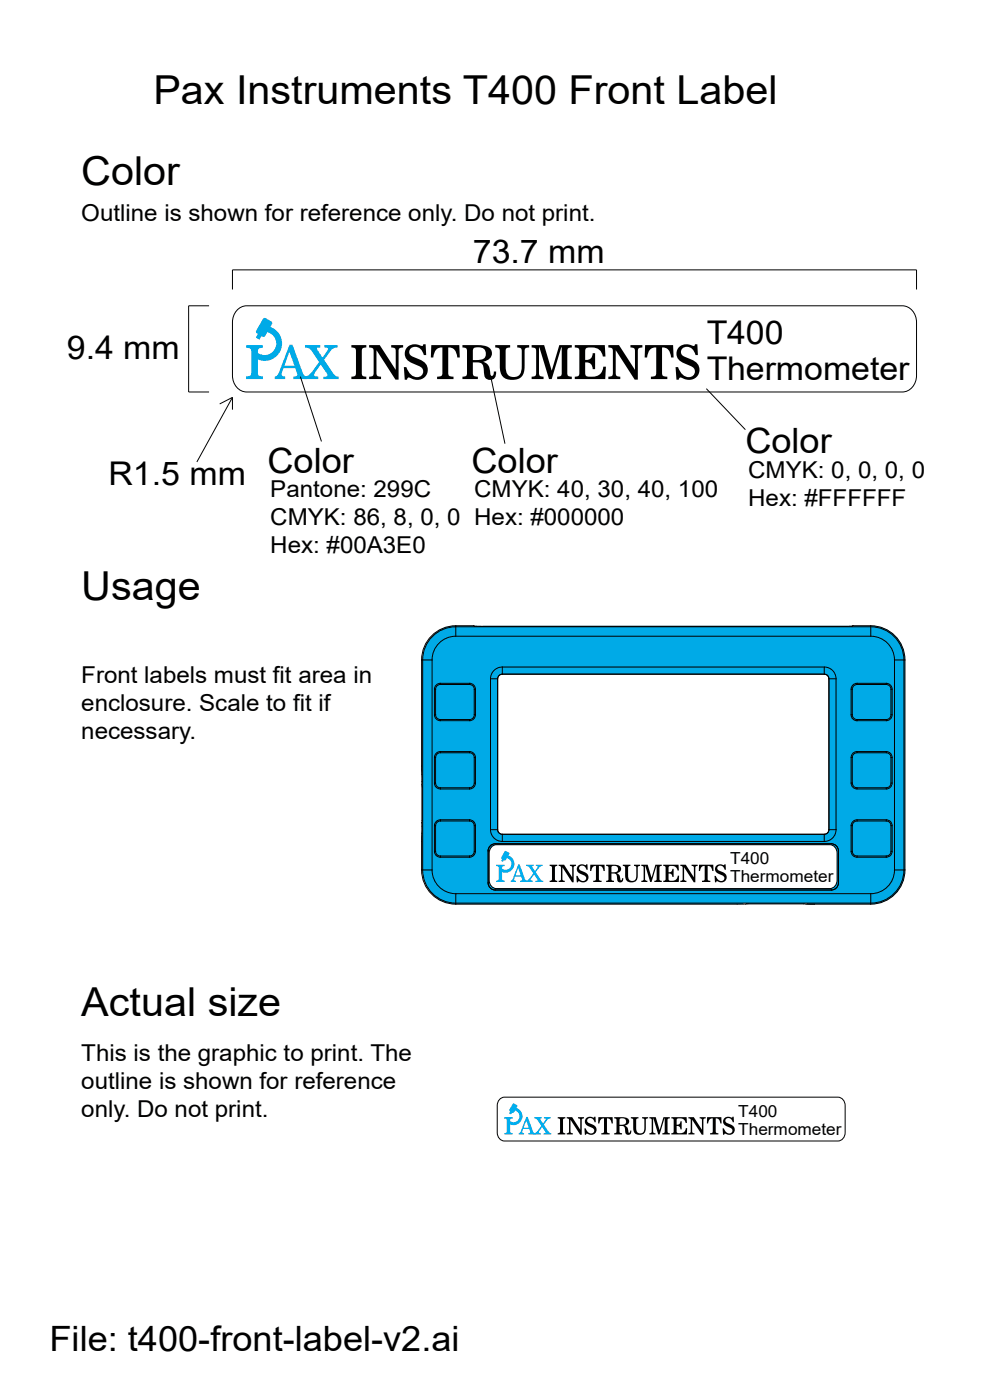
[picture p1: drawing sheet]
<svg xmlns="http://www.w3.org/2000/svg" width="210mm" height="297mm" viewBox="0 0 210 297" stroke-linecap="round" stroke-linejoin="round" font-family="sans-serif">
<!-- layer: svg4583 -->
<path d="M50.2 65.9a2.8 2.8 0 0 1 2.1-1h139.1a3.3 3.3 0 0 1 3 3.5v11.2a3.3 3.3 0 0 1-3 3.6h-139.1a3.3 3.3 0 0 1-3-3.6v-11.2a3.8 3.8 0 0 1 .9-2.5z" fill="none" stroke="#000" stroke-width=".21"/>
<g fill="#00aae7">
<path d="M64.7 73.2h3.2v.5l-.7 .2 1.2 1.9 1.2-1.8-.2-.2-.6-.1v-.5h2.8v.5a1.63 1.63 0 0 0-1.4 .7l-1.5 1.9 2 3a1.21 1.21 0 0 0 1.1 .6v.5h-3.2v-.5h.7l.2-.4-1.5-2.2-1.3 1.9a.38 .38 0 0 0 .1 .6l.7 .1v.5h-3v-.5a2.38 2.38 0 0 0 1.9-1.3l1.3-1.8-1.8-2.5a1.49 1.49 0 0 0-1.2-.6z"/>
<path d="M61.4 73.1h.6l2.2 6a1.05 1.05 0 0 0 .9 .8v.5h-2.9v-.5l.7-.1 .2-.3-.5-1.4h-2.5l-.4 1.3a.67 .67 0 0 0 .8 .5v.5h-2.2v-.5a1.24 1.24 0 0 0 .9-1zM61.4 74.6l-1.1 3h2.2z"/>
</g>
<g fill="#000">
<path d="M74.5 73.2h3.2v.5l-.8 .2-.2 .6 .1 5 .1 .2 .8 .2v.5h-3.2v-.5l.8-.2 .2-.6v-5l-.2-.2-.8-.2zM78.3 73.2h2.3l3.3 5.3v-4.4l-.1-.2-.8-.2v-.5h2.5v.5l-.8 .2-.1 .2-.1 6.4h-.6l-4-6.2v5.2l.1 .2 .8 .2v.5h-2.5v-.5l.8-.2 .2-.6-.1-5-.1-.2-.8-.2zM86.4 73.6a2.85 2.85 0 0 1 3.2-.2l.2-.4h.5l.1 2.3h-.5a1.77 1.77 0 0 0-1-1.5 1.77 1.77 0 0 0-1.9 .2 1.05 1.05 0 0 0 .6 1.7 4.7 4.7 0 0 1 2.9 1.8 2.33 2.33 0 0 1-.8 2.7 2.33 2.33 0 0 1-2.8-.1h-.4l-.2 .5h-.4l-.2-2.7h.5a2.49 2.49 0 0 0 2.7 2.1 1.2 1.2 0 0 0 .9-1.3 1.2 1.2 0 0 0-1-1.1 4.6 4.6 0 0 1-2.8-1.7 2.05 2.05 0 0 1 .4-2.3zM91.5 73.2h5.9l.1 2.6h-.5a1.86 1.86 0 0 0-1.9-2.1v5.4a.62 .62 0 0 0 .6 .8h.5v.5h-3.5v-.5a.88 .88 0 0 0 1.1-.5v-5.7a1.87 1.87 0 0 0-1.9 2.1h-.5zM105.1 73.2h3.1v.5l-.8 .2-.1 .2v3.6a2 2 0 0 0 1.1 2.2 1.62 1.62 0 0 0 2.2-1.5v-4.3l-.1-.2-.8-.2v-.5h2.5v.5l-.7 .2-.2 .2v3.6a2.51 2.51 0 0 1-3.4 2.8 2.36 2.36 0 0 1-1.9-2.8v-3.6l-.2-.2-.7-.2zM112.8 73.2h2.6l1.6 5.4 1.6-5.4h2.7v.5l-.8 .2-.2 .6 .1 5 .1 .2 .8 .2v.5h-3.1v-.5l.8-.2 .1-.2 .1-5.8-2.2 6.7h-.5l-2.2-6.7 .1 5.8 .1 .2 .8 .2v.5h-2.5v-.5l.8-.2 .1-.6v-5l-.1-.2-.8-.2zM121.9 73.2h6.4l.1 2.4h-.5a2.23 2.23 0 0 0-2.8-1.9l-.5 .1-.4 .4-.1 2.2a1.31 1.31 0 0 0 1.6-1.5h.5v3.4h-.5a1.32 1.32 0 0 0-1.6-1.4l.1 2.6a1.18 1.18 0 0 0 1.4 .4 2.13 2.13 0 0 0 2.4-2.1h.5l-.1 2.6h-6.5v-.5l.8-.2 .2-.6v-5l-.2-.2-.8-.2zM129 73.2h2.3l3.4 5.3v-4.4l-.2-.2-.8-.2v-.5h2.6v.5l-.8 .2-.2 .2v6.4h-.7l-4-6.2v5.2l.2 .2 .8 .2v.5h-2.6v-.5l.8-.2 .2-.6v-5l-.2-.2-.8-.2zM136.8 73.2h6l.1 2.6h-.5a1.86 1.86 0 0 0-2-2.1v5.4a.62 .62 0 0 0 .7 .8h.5v.5h-3.5v-.5a.88 .88 0 0 0 1.1-.5v-5.7a1.87 1.87 0 0 0-1.9 2.1h-.6zM144.1 73.6a2.85 2.85 0 0 1 3.1-.2l.2-.4h.5l.1 2.3h-.5a1.77 1.77 0 0 0-1-1.5 1.77 1.77 0 0 0-1.8 .2 1.05 1.05 0 0 0 .6 1.7 4.7 4.7 0 0 1 2.9 1.8 2.33 2.33 0 0 1-.9 2.7 2.33 2.33 0 0 1-2.8-.1h-.3l-.2 .5h-.5l-.2-2.7h.5a2.49 2.49 0 0 0 2.7 2.1 1.2 1.2 0 0 0 .9-1.3 1.2 1.2 0 0 0-1-1.1 4.6 4.6 0 0 1-2.7-1.7 2.05 2.05 0 0 1 .4-2.3z"/>
<path d="M98.1 73.2a12.4 12.4 0 0 1 5.2 .3 1.59 1.59 0 0 1 1 1.7 1.59 1.59 0 0 1-1.2 1.4l-.6 .2a2.67 2.67 0 0 1 1.6 2.8l.2 .2a.72 .72 0 0 0 .4-1h.5a1.34 1.34 0 0 1-1.1 1.8 1.34 1.34 0 0 1-1.4-1.5l-.1-.5a1.35 1.35 0 0 0-1.4-1.7h-.9v2.2l.2 .6 .9 .2v.5h-3.3v-.5l.8-.2 .2-.6-.1-5-.1-.2-.8-.2zM100.4 73.9l-.1 2.5h.7a1.91 1.91 0 0 0 2-.9 1.38 1.38 0 0 0-1.6-1.8z"/>
</g>
<path d="M55.8 67.6l.5-.1 1.4 .8v.4l-.4 .7a3.7 3.7 0 0 1 2.3 4.8 3.7 3.7 0 0 1-4.9 2.1v2.6a.67 .67 0 0 0 .6 .9l.5 .1v.5h-3.6v-.5l.5-.1a.67 .67 0 0 0 .6-.9v-4.2a.67 .67 0 0 0-.6-.9h-.5v-.6h3.6v.6h-.5a.69 .69 0 0 0-.6 .7 .69 .69 0 0 0 .7 .7 2.46 2.46 0 0 0 3.1-1.7 2.46 2.46 0 0 0-1.8-3l-.5 .8a.48 .48 0 0 1-.7 0l-.5 .8-.7-.5 .4-.7a.49 .49 0 0 1-.4-.7z" fill="#00aae7"/>
<path d="M44.3 64.9h-4.3v18.3h4.3M194.4 61.4v-4.1h-145.1v4.1" fill="none" stroke="#000" stroke-width=".21"/>
<path d="M49.3 84.3l-7.5 13.7z" fill="#fff" stroke="#000" stroke-width=".21"/>
<path d="M63.7 79.9l4.5 13.8M104.1 79.7l3 14.4M46.6 85.7l2.7-1.4v2.6M149.8 82.5l8.3 8.7" fill="none" stroke="#000" stroke-width=".21"/>
<path d="M91.4 135.2a7.1 7.1 0 0 1 5.4-2.4h88.1a7.1 7.1 0 0 1 7.1 7.1v44.8a7.1 7.1 0 0 1-7.1 7.1h-88.1a7.1 7.1 0 0 1-7.1-7.1v-44.8a7.1 7.1 0 0 1 1.7-4.7z" fill="#00aae7"/>
<g fill="#fff">
<path d="M106 143.2l.7-.2h68a1.1 1.1 0 0 1 1.1 1.1v31.8a1.1 1.1 0 0 1-1.1 1.1h-68a1.1 1.1 0 0 1-1.1-1.1v-31.8v-.3z"/>
<path d="M104.2 179.7l.7-.4 .4-.1h70.7a1.68 1.68 0 0 1 1.6 1.8v5.7a1.67 1.67 0 0 1-1.6 1.8h-70.7a1.67 1.67 0 0 1-1.5-1.8v-5.7v-.5z"/>
</g>
<path d="M104.2 179.7l.7-.4 .4-.1h70.7a1.68 1.68 0 0 1 1.6 1.8v5.7a1.67 1.67 0 0 1-1.6 1.8h-70.7a1.67 1.67 0 0 1-1.5-1.8v-5.7v-.5z" fill="none" stroke="#000" stroke-width=".21"/>
<g fill="#00aeef">
<path d="M111.6 183.4h1.6v.3l-.3 .1 .6 1 .6-.9-.4-.2v-.3h1.4v.3l-.5 .2-1 1.1 1.1 1.6 .5 .3v.2h-1.6v-.2l.4-.2-.7-1.2-.7 1.2 .4 .2v.2h-1.5v-.2l.6-.3 1-1.3-1-1.4-.5-.2z"/>
<path d="M109.9 183.4h.3l1.1 3 .5 .5v.2h-1.5v-.2l.5-.3-.3-.7h-1.2l-.2 .7 .4 .3v.2h-1.2v-.2l.5-.5zM109.9 184.2l-.5 1.5h1.1z"/>
</g>
<g fill="#000">
<path d="M116.6 183.4h1.6v.3l-.5 .2v.2v2.6l.5 .2v.2h-1.6v-.2l.5-.2v-.3v-2.5l-.5-.2zM118.5 183.4h1.2l1.7 2.7-.1-2.2-.4-.2v-.3h1.3v.3l-.5 .2v3.3h-.4l-2-3.2v2.7l.5 .2v.2h-1.3v-.2l.5-.2v-.3v-2.5l-.5-.2zM122.5 183.8a1.61 1.61 0 0 1 1.8-.3v-.1h.3l.1 1.1h-.3a.81 .81 0 0 0-.6-.9 .81 .81 0 0 0-1 .6l.5 .5a1.75 1.75 0 0 1 1.5 1.4 1.28 1.28 0 0 1-2 .8l-.2 .3h-.2l-.1-1.4h.2a1.02 1.02 0 0 0 .7 1 1.02 1.02 0 0 0 1.1-.3 .61 .61 0 0 0-.5-.8 1.69 1.69 0 0 1-1.4-1.3zM125.2 183.4h3l.1 1.4h-.3a.98 .98 0 0 0-1-1.1l.1 3 .5 .2v.2h-1.8v-.2l.6-.2v-3a.93 .93 0 0 0-1 1.1h-.2zM132.1 183.4h1.6v.3l-.4 .2-.1 .2a3.1 3.1 0 0 0 .3 2.6 .91 .91 0 0 0 1.1 0 .91 .91 0 0 0 .4-1l-.1-1.8-.4-.2v-.3h1.3v.3l-.5 .2v1.8a1.34 1.34 0 0 1-1.4 1.5 1.34 1.34 0 0 1-1.3-1.5v-1.8l-.5-.2zM136 183.4h1.4l.8 2.8 .8-2.8h1.4v.3l-.5 .2v.2v2.6l.5 .2v.2h-1.6v-.2l.5-.2v-3l-1.1 3.4h-.3l-1.1-3.4 .1 3 .4 .2v.2h-1.3v-.2l.5-.2v-.3v-2.5l-.5-.2zM140.7 183.4h3.2l.1 1.3h-.3a1.22 1.22 0 0 0-1.9-.8v1.1h.1a.65 .65 0 0 0 .7-.7h.3v1.7h-.3a.67 .67 0 0 0-.8-.7v1.4a1.24 1.24 0 0 0 2-.9h.3l-.1 1.3h-3.3v-.2l.5-.2v-.3v-2.5l-.5-.2zM144.3 183.4h1.2l1.7 2.7v-2.2l-.5-.2v-.3h1.3v.3l-.5 .2v.2v3.1h-.3l-2.1-3.2v2.7l.5 .2v.2h-1.3v-.2l.5-.2v-.3v-2.5l-.5-.2zM148.3 183.4h3l.1 1.4h-.3a.98 .98 0 0 0-1-1.1v3l.6 .2v.2h-1.8v-.2l.5-.2 .1-3a.93 .93 0 0 0-1 1.1h-.3zM151.9 183.8a1.61 1.61 0 0 1 1.7-.3l.1-.1h.2l.1 1.1h-.3a.81 .81 0 0 0-.6-.9 .81 .81 0 0 0-1 .6l.5 .5a1.75 1.75 0 0 1 1.5 1.4 1.28 1.28 0 0 1-2 .8l-.2 .3h-.2l-.1-1.4h.2a1.02 1.02 0 0 0 .7 1 1.02 1.02 0 0 0 1.1-.3 .61 .61 0 0 0-.4-.8 1.69 1.69 0 0 1-1.5-1.3z"/>
<path d="M128.6 183.4a4.4 4.4 0 0 1 2.9 .4 .89 .89 0 0 1 .2 .9 .89 .89 0 0 1-.9 .5 1.43 1.43 0 0 1 .8 1.5h.3l.1-.4h.2v.4a.7 .7 0 0 1-.9 .4 .7 .7 0 0 1-.4-.9l-.1-.4a.82 .82 0 0 0-1.1-.5v1.4l.5 .2v.2h-1.6v-.2l.4-.2 .1-.3-.1-2.5-.4-.2zM129.7 183.8v1.3a1.1 1.1 0 0 0 1.4-.7 .82 .82 0 0 0-1.4-.6z"/>
</g>
<path d="M107.1 180.6l.2-.1 .7 .4v.3l-.1 .3a1.88 1.88 0 0 1 1.1 2.4 1.88 1.88 0 0 1-2.5 1.1v1.6l.5 .2v.3h-1.8v-.3l.6-.2v-.3v-2.4l-.6-.2v-.3h1.8v.3l-.5 .2v.3a1.23 1.23 0 0 0 1.9-.4 1.23 1.23 0 0 0-.9-1.8l-.2 .5h-.4l-.2 .4-.4-.3 .2-.4-.2-.3z" fill="#00aeef"/>
<g fill="none" stroke="#000" stroke-width=".21">
<path d="M91.4 135.4a7 7 0 0 1 5.3-2.4h88a7 7 0 0 1 7 7v44.6a7 7 0 0 1-7 7h-88a7 7 0 0 1-7-7v-44.6a7 7 0 0 1 1.7-4.6zM96.7 135h88M96.7 135a5 5 0 0 0-5 5M96.7 132.8a7.3 7.3 0 0 0-7.3 7.2M96.7 132.8v2.2M96.7 132.8h3.7M100.4 132.8h.2M180.9 132.8l-2.1 .1h-76.2l-2.2-.1M180.9 132.8h-.2M180.9 132.8h3.8M184.7 132.8a7.3 7.3 0 0 1 7.3 7.2M184.7 132.8v2.2"/>
<path d="M184.7 135a5 5 0 0 1 5 5M89.4 140l.1 26.5M89.4 140h2.3M91.7 140v44.6M92.1 151.6a1.25 1.25 0 0 0 1.3 1.3M92.1 146.2v5.4M92.1 146.2h.3M92.1 151.6h.3M92.4 151.6a1 1 0 0 0 1 1M92.4 146.2v5.4M93.4 159.4a1.25 1.25 0 0 0-1.3 1.3M93.4 145a1.25 1.25 0 0 0-1.3 1.2"/>
<path d="M93.4 145.2a1 1 0 0 0-1 1M93.4 159.7a1 1 0 0 0-1 1M93.4 159.4h6.2M93.4 145h6.2M93.4 152.6h6.2M93.4 145v.2M93.4 152.6v.3M93.4 159.4v.3M93.4 159.7h6.2M93.4 152.9h6.2M93.4 145.2h6.2M99.6 145v.2"/>
<path d="M99.6 152.6v.3M99.6 159.4v.3M99.6 159.4a1.25 1.25 0 0 1 1.3 1.3M99.6 145a1.25 1.25 0 0 1 1.3 1.2M99.6 145.2a1 1 0 0 1 1 1M99.6 159.7a1 1 0 0 1 1 1M100.6 151.6a1 1 0 0 1-1 1M100.6 146.2h.3M100.6 151.6h.3M100.6 146.2v5.4M100.9 146.2v5.4M100.9 151.6a1.25 1.25 0 0 1-1.3 1.3"/>
<path d="M104 144v32M104 144h1.6M105.6 144v32M106.5 141.5a2.5 2.5 0 0 0-2.5 2.5M106.5 143a.97 .97 0 0 0-.9 1M106.5 141.5h68.3M106.5 141.5v1.5M106.5 143h68.3M174.8 141.5a2.5 2.5 0 0 1 2.5 2.5M174.8 143a.99 .99 0 0 1 1 1v32a.99 .99 0 0 1-1 1h-68.3a.99 .99 0 0 1-.9-1v-32a.99 .99 0 0 1 .9-1M174.8 141.5v1.5M174.8 143a.97 .97 0 0 1 1 1"/>
<path d="M175.8 144v32M175.8 144h1.5M177.3 144v32M180.5 146.2h.3M180.5 151.6h.3M180.5 151.6a1.25 1.25 0 0 0 1.3 1.3M180.5 146.2v5.4M180.8 151.6a1 1 0 0 0 1 1M180.8 146.2v5.4M181.8 145a1.25 1.25 0 0 0-1.3 1.2M181.8 159.4a1.25 1.25 0 0 0-1.3 1.3M181.8 145.2a1 1 0 0 0-1 1"/>
<path d="M181.8 159.7a1 1 0 0 0-1 1M181.8 145v.2M181.8 152.6v.3M181.8 159.4v.3M181.8 159.4h6.2M181.8 145h6.2M181.8 152.6h6.2M181.8 159.7h6.2M181.8 152.9h6.2M181.8 145.2h6.2M188 145v.2M188 152.6v.3"/>
<path d="M188 159.4v.3M188 159.4a1.25 1.25 0 0 1 1.2 1.3M188 145a1.25 1.25 0 0 1 1.2 1.2M188 159.7a1 1 0 0 1 1 1M188 145.2a1 1 0 0 1 1 1M189 146.2h.2M189 151.6h.2M189 151.6a1 1 0 0 1-1 1M189 146.2v5.4M189.2 146.2v5.4M189.2 151.6a1.25 1.25 0 0 1-1.2 1.3M189.7 140v44.6"/>
<path d="M189.7 140h2.3M192 140v44.6M89.5 166.5h.1M89.5 174.6l-.1 10M89.5 166.5v8M89.5 174.6h.1M89.5 174.5h.1M89.5 174.5v.1M92.1 166.1a1.25 1.25 0 0 0 1.3 1.3M92.1 175.2h.3M92.1 166.1h.3M92.1 160.7h.3"/>
<path d="M92.1 160.7v5.4M92.1 175.2v5.4M92.4 166.1a1 1 0 0 0 1 1M92.4 160.7v5.4M92.4 175.2v5.4M93.4 173.9a1.25 1.25 0 0 0-1.3 1.3M93.4 174.2a1 1 0 0 0-1 1M93.4 173.9h6.2M93.4 167.1h6.2M93.4 167.1v.3M93.4 173.9v.3M93.4 174.2h6.2"/>
<path d="M93.4 167.4h6.2M99.6 167.1v.3M99.6 173.9v.3M99.6 173.9a1.25 1.25 0 0 1 1.3 1.3M99.6 174.2a1 1 0 0 1 1 1M100.6 166.1a1 1 0 0 1-1 1M100.6 175.2h.3M100.6 166.1h.3M100.6 160.7h.3M100.6 160.7v5.4M100.6 175.2v5.4M100.9 160.7v5.4"/>
<path d="M100.9 175.2v5.4M100.9 166.1a1.25 1.25 0 0 1-1.3 1.3M104 176a2.5 2.5 0 0 0 2.5 2.5M104 176h1.6M105 179a1.51 1.51 0 0 0-1.5 1.5M105 179a1.5 1.5 0 0 0-1.5 1.5M105 179h.1M105 179h71.3M105.6 176a.97 .97 0 0 0 .9 1M106.5 177v1.5M106.5 177h68.3M106.5 178.5h68.3"/>
<path d="M174.8 177v1.5M175.8 176a.97 .97 0 0 1-1 1M175.8 176h1.5M176.3 179a1.51 1.51 0 0 1 1.6 1.5M176.3 179a1.5 1.5 0 0 1 1.5 1.5M176.3 179h.1M177.3 176a2.5 2.5 0 0 1-2.5 2.5M180.5 166.1a1.25 1.25 0 0 0 1.3 1.3M180.5 175.2h.3M180.5 160.7v5.4M180.5 175.2v5.4M180.5 166.1h.3"/>
<path d="M180.5 160.7h.3M180.8 166.1a1 1 0 0 0 1 1M180.8 160.7v5.4M180.8 175.2v5.4M181.8 173.9a1.25 1.25 0 0 0-1.3 1.3M181.8 174.2a1 1 0 0 0-1 1M181.8 167.1v.3M181.8 173.9v.3M181.8 173.9h6.2M181.8 167.1h6.2M181.8 174.2h6.2M181.8 167.4h6.2"/>
<path d="M188 167.1v.3M188 173.9v.3M188 173.9a1.25 1.25 0 0 1 1.2 1.3M188 174.2a1 1 0 0 1 1 1M189 166.1a1 1 0 0 1-1 1M189 175.2h.2M189 160.7v5.4M189 175.2v5.4M189 166.1h.2M189 160.7h.2M189.2 160.7v5.4M189.2 175.2v5.4"/>
<path d="M189.2 166.1a1.25 1.25 0 0 1-1.2 1.3M89.4 184.6a7.3 7.3 0 0 0 7.3 7.2M89.4 184.6h2.3M91.7 184.6a5 5 0 0 0 5 5M92.1 180.6a1.25 1.25 0 0 0 1.3 1.2M92.1 180.6h.3M92.4 180.6a1 1 0 0 0 1 1M93.4 181.6h6.2M93.4 181.6v.2M93.4 181.8h6.2M96.7 189.6h88M96.7 189.6v2.2"/>
<path d="M99.6 181.6v.2M100.6 180.6a1 1 0 0 1-1 1M100.6 180.6h.3M100.9 180.6a1.25 1.25 0 0 1-1.3 1.2M103.5 180.5h.1M103.5 187.3a1.51 1.51 0 0 0 1.5 1.5M103.5 180.5v6.8M103.5 187.3h.1M103.5 187.3a1.5 1.5 0 0 0 1.5 1.5M105 188.8h71.3M105 188.8h.1M158.1 191.8h.1"/>
<path d="M158.2 191.8h.1M158.2 191.8h-.1M158.3 191.7l-61.6 .1M170.9 191.8h1.9M171 191.8h.1M171 191.8h-12.8M171 191.8h1.8M172.8 191.8h11.9M176.3 188.8h.1M177.8 180.5h.1M177.8 180.5v6.8M177.8 187.3h.1"/>
<path d="M177.9 187.3a1.51 1.51 0 0 1-1.6 1.5M180.5 180.6a1.25 1.25 0 0 0 1.3 1.2M180.5 180.6h.3M180.8 180.6a1 1 0 0 0 1 1M181.8 181.6v.2M181.8 181.6h6.2M181.8 181.8h6.2M184.7 189.6v2.2M188 181.6v.2M189 180.6a1 1 0 0 1-1 1M189 180.6h.2M189.2 180.6a1.25 1.25 0 0 1-1.2 1.2"/>
<path d="M189.7 184.6a5 5 0 0 1-5 5M189.7 184.6h2.3M192 184.6a7.3 7.3 0 0 1-7.3 7.2"/>
</g>
<path d="M100.4 132.8h.1M180.9 132.8h.1M89.5 166.5h.1M89.5 174.5h.1M158.1 191.8h-.4M158.2 191.8h-.1M170.9 191.8h.1M171 191.8h.1" fill="none" stroke="#808080" stroke-width=".21"/>
<path d="M105.9 233.3l.7-.5h.4h70.7a1.68 1.68 0 0 1 1.6 1.7v5.8a1.67 1.67 0 0 1-1.6 1.8h-70.7a1.67 1.67 0 0 1-1.5-1.8v-5.8v-.4z" fill="#fff"/>
<path d="M105.9 233.3l.7-.5h.4h70.7a1.68 1.68 0 0 1 1.6 1.7v5.8a1.67 1.67 0 0 1-1.6 1.8h-70.7a1.67 1.67 0 0 1-1.5-1.8v-5.8v-.4z" fill="none" stroke="#000" stroke-width=".21"/>
<g fill="#00aeef">
<path d="M113.3 237h1.7v.3l-.4 .1 .6 .9 .6-.9-.4-.1v-.3h1.4v.3l-.5 .1-.9 1.2 1 1.6 .5 .2v.3h-1.6v-.3l.4-.1-.7-1.2-.7 1.1 .4 .2v.3h-1.5v-.3l.6-.2 1-1.4-1-1.4-.5-.1z"/>
<path d="M111.6 237h.3l1.1 3 .5 .4v.3h-1.5v-.3l.5-.2-.3-.7h-1.2l-.2 .7 .4 .2v.3h-1.2v-.3l.5-.5zM111.6 237.7l-.5 1.5h1.1z"/>
</g>
<g fill="#000">
<path d="M118.3 237h1.6v.3l-.4 .1-.1 .3 .1 2.5 .4 .2v.3h-1.6v-.3l.5-.2v-.2v-2.6l-.5-.1zM120.2 237h1.2l1.7 2.7v-2.3l-.5-.1v-.3h1.3v.3l-.5 .1v3.3h-.3l-2.1-3.2v2.7l.5 .2v.3h-1.3v-.3l.5-.2v-.2v-2.6l-.5-.1zM124.3 237.3a1.61 1.61 0 0 1 1.7-.2l.1-.2h.2l.1 1.2h-.3a.81 .81 0 0 0-.6-.9 .81 .81 0 0 0-1 .5l.5 .6a1.75 1.75 0 0 1 1.5 1.4 1.28 1.28 0 0 1-2 .8l-.2 .2h-.2l-.1-1.3h.2a1.02 1.02 0 0 0 .7 .9 1.02 1.02 0 0 0 1.1-.2 .61 .61 0 0 0-.4-.9 1.69 1.69 0 0 1-1.5-1.3zM126.9 237h3l.1 1.3h-.3a.98 .98 0 0 0-.9-1v2.9l.5 .2v.3h-1.7v-.3l.5-.2v-2.9a.93 .93 0 0 0-1 1h-.2zM146 237h1.2l1.7 2.7v-2.3l-.5-.1v-.3h1.3v.3l-.5 .1v.3v3h-.3l-2.1-3.2 .1 2.7 .4 .2v.3h-1.3v-.3l.5-.2v-.2v-2.6l-.5-.1zM150 237h3l.1 1.3h-.3a.98 .98 0 0 0-1-1l.1 2.9 .5 .2v.3h-1.8v-.3l.5-.2 .1-2.9a.93 .93 0 0 0-1 1h-.3zM153.6 237.3a1.61 1.61 0 0 1 1.7-.2l.1-.2h.2l.1 1.2h-.3a.81 .81 0 0 0-.6-.9 .81 .81 0 0 0-.9 .5l.4 .6a1.75 1.75 0 0 1 1.6 1.4 1.28 1.28 0 0 1-2.1 .8l-.2 .2h-.2l-.1-1.3h.2a1.02 1.02 0 0 0 .7 .9 1.02 1.02 0 0 0 1.1-.2 .61 .61 0 0 0-.4-.9 1.69 1.69 0 0 1-1.5-1.3zM133.8 237h1.6v.3l-.4 .1-.1 .3a3.1 3.1 0 0 0 .3 2.6 .91 .91 0 0 0 1.1 0 .91 .91 0 0 0 .4-1v-1.9l-.5-.1v-.3h1.3v.3l-.5 .1v1.9a1.34 1.34 0 0 1-1.3 1.4 1.34 1.34 0 0 1-1.4-1.4v-1.9l-.5-.1zM137.8 237h1.3l.8 2.8 .8-2.8h1.4v.3l-.5 .1v.3v2.5l.5 .2v.3h-1.6v-.3l.5-.2v-3l-1.1 3.5h-.3l-1.1-3.5 .1 3 .4 .2v.3h-1.2v-.3l.4-.2v-.2v-2.6l-.4-.1zM142.4 237h3.2l.1 1.2h-.3a1.22 1.22 0 0 0-1.8-.8l-.1 1.2h.2a.65 .65 0 0 0 .6-.7h.3v1.7h-.3a.67 .67 0 0 0-.8-.7l.1 1.3a1.24 1.24 0 0 0 1.9-.9h.3l-.1 1.4h-3.3v-.3l.5-.2v-.2v-2.6l-.5-.1z"/>
<path d="M130.3 237a4.4 4.4 0 0 1 2.9 .3 .89 .89 0 0 1 .2 1 .89 .89 0 0 1-.9 .5 1.43 1.43 0 0 1 .8 1.5h.3l.1-.5h.2v.5a.7 .7 0 0 1-.9 .4 .7 .7 0 0 1-.4-.9l-.1-.5a.82 .82 0 0 0-1.1-.4v1.3l.6 .2v.3h-1.7v-.3l.4-.2 .1-.2-.1-2.6-.4-.1zM131.5 237.4l-.1 1.2a1.1 1.1 0 0 0 1.4-.7 .82 .82 0 0 0-1.3-.5z"/>
</g>
<path d="M108.8 234.2l.2-.1 .7 .3v.3l-.1 .3a1.88 1.88 0 0 1 1.1 2.5 1.88 1.88 0 0 1-2.5 1v1.7l.6 .2v.3h-1.8v-.3l.5-.2v-.3v-2.4l-.5-.2v-.3h1.8v.3l-.6 .2v.3a1.23 1.23 0 0 0 1.9-.5 1.23 1.23 0 0 0-.9-1.7l-.2 .4h-.4l-.2 .4-.4-.2 .2-.4-.2-.3z" fill="#00aeef"/>
<g font-size="8.5">
<text x="32.5" y="22">Pax Instruments T400 Front Label</text>
<text x="17.2" y="39.3">Color</text>
<text x="17.2" y="127.2">Usage</text>
<text x="17.2" y="215.5">Actual size</text>
</g>
<g font-size="7.4">
<text x="56.7" y="100.3">Color</text>
<text x="100" y="100.3">Color</text>
<text x="158.1" y="96.2">Color</text>
<text x="10.5" y="286.6">File: t400-front-label-v2.ai</text>
</g>
<g font-size="6.9">
<text x="100.3" y="55.7">73.7 mm</text>
<text x="14.2" y="76.1">9.4 mm</text>
<text x="149.8" y="73.1">T400</text>
<text x="149.8" y="80.5">Thermometer</text>
<text x="23" y="102.9">R1.5 mm</text>
</g>
<g font-size="4.9">
<text x="17.2" y="46.8">Outline is shown for reference only. Do not print.</text>
<text x="158.7" y="101.3">CMYK: 0, 0, 0, 0</text>
<text x="57.3" y="105.4">Pantone: 299C</text>
<text x="100.6" y="105.4">CMYK: 40, 30, 40, 100</text>
<text x="158.7" y="107.3">Hex: #FFFFFF</text>
<text x="57.3" y="111.4">CMYK: 86, 8, 0, 0 Hex: #000000</text>
<text x="57.3" y="117.3">Hex: #00A3E0</text>
<text x="17.2" y="145">Front labels must fit area in</text>
<text x="17.2" y="150.9">enclosure. Scale to fit if</text>
<text x="17.2" y="156.8">necessary.</text>
<text x="17.2" y="225">This is the graphic to print. The</text>
<text x="17.2" y="231">outline is shown for reference</text>
<text x="17.2" y="236.9">only. Do not print.</text>
</g>
<g font-size="3.5">
<text x="154.9" y="183.4">T400</text>
<text x="154.9" y="187.2">Thermometer</text>
<text x="156.6" y="236.9">T400</text>
<text x="156.6" y="240.7">Thermometer</text>
</g>
</svg>
